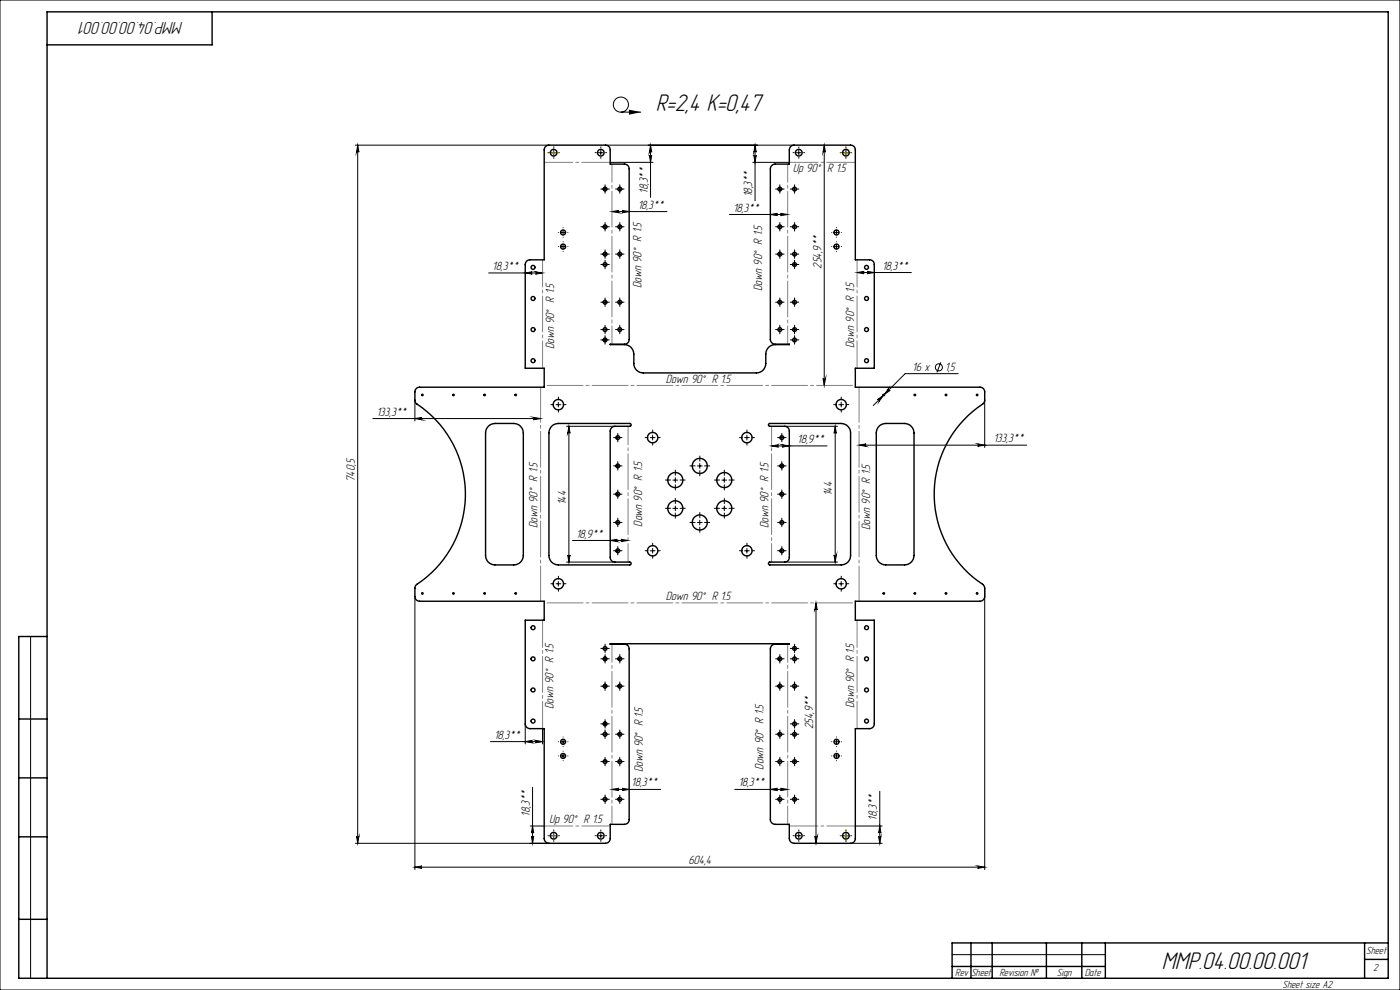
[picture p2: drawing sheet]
<svg xmlns="http://www.w3.org/2000/svg" width="594mm" height="420mm" viewBox="0 0 594 420" stroke-linecap="round" stroke-linejoin="round" font-family="sans-serif">
<g fill="none" stroke="#000" stroke-width=".42">
<path d="M0 0h594v420h-594zM263.4 47.6h8.6M150.8 61.6h82.1M151.8 61.6l.5 3a.51 .51 0 0 0-.5-.5 .51 .51 0 0 0-.5 .5zM151.8 61.6v296.2M233.9 64.8h2M234.9 63.8v2M253.9 64.8h2M254.9 63.8v2M256.7 79.2v2M256.9 61.6h80M258.9 68.9h18.1"/>
<path d="M263 79.2v2M275.5 65.9a.49 .49 0 0 0 .5 .5 .49 .49 0 0 0 .5-.5l-.5 3zM276 61.6v22.2M276 61.6l.5 3a.49 .49 0 0 0-.5-.5 .49 .49 0 0 0-.5 .5zM319.4 68.9h15.5M319.9 65.9a.49 .49 0 0 0 .5 .5 .49 .49 0 0 0 .5-.5l-.5 3zM320.4 61.6v23.6M320.4 61.6l.5 3a.49 .49 0 0 0-.5-.5 .49 .49 0 0 0-.5 .5zM330.9 79.2v2M337.1 79.2v2M337.9 64.8h2M338.9 63.8v2"/>
<path d="M349.7 61.6v101.9M349.7 61.6l.5 3a.51 .51 0 0 0-.5-.5 .51 .51 0 0 0-.5 .5zM357.9 64.8h2M358.9 63.8v2M237.9 98.6h2M238.9 97.6v2M255.7 80.2h2M255.7 96.2h2M256.7 95.2v2M259.6 89.8l3-.5a.49 .49 0 0 0-.5 .5 .49 .49 0 0 0 .5 .5zM259.6 89.8h23.4M261.9 80.2h2"/>
<path d="M261.9 96.2h2M263 95.2v2M263.9 89.3l3 .5-3 .5a.49 .49 0 0 0 .5-.5 .49 .49 0 0 0-.5-.5zM309.5 91h24.7M326.8 91l3-.5a.49 .49 0 0 0-.4 .5 .49 .49 0 0 0 .4 .5zM329.8 80.2h2.1M329.8 96.2h2.1M330.9 95.2v2M331.2 90.5l3 .5-3 .5a.49 .49 0 0 0 .5-.5 .49 .49 0 0 0-.5-.5zM336.1 80.2h2M336.1 96.2h2M337.1 95.2v2"/>
<path d="M353.9 98.6h2M354.9 97.6v2M207.3 115.8h22.9M222.8 115.8l3-.5a.49 .49 0 0 0-.4 .5 .49 .49 0 0 0 .4 .5zM227.2 115.3l3 .5-3 .5a.49 .49 0 0 0 .5-.5 .49 .49 0 0 0-.5-.5zM237.9 104.6h2M238.9 103.6v2M255.7 107.8h2M255.7 112.2h2M256.7 106.8v2M256.7 111.2v2M261.9 107.8h2"/>
<path d="M263 106.8v2M329.8 107.8h2.1M330.9 106.8v2M336.1 107.8h2M336.1 112.2h2M337.1 106.8v2M337.1 111.2v2M353.9 104.6h2M354.9 103.6v2M363.6 115.6l3-.5a.49 .49 0 0 0-.5 .5 .49 .49 0 0 0 .5 .5zM363.6 115.6h23.1M367.9 115.1l3 .5-3 .5a.49 .49 0 0 0 .5-.5 .49 .49 0 0 0-.5-.5z"/>
<path d="M255.7 128.2h2M255.7 139.8h2M256.7 127.2v2M256.7 138.8v2M261.9 128.2h2M261.9 139.8h2M263 127.2v2M263 138.8v2M329.8 128.2h2.1M329.8 139.8h2.1M330.9 127.2v2M330.9 138.8v2"/>
<path d="M336.1 128.2h2M336.1 139.8h2M337.1 127.2v2M337.1 138.8v2M255.7 144.2h2M256.7 143.2v2M336.1 144.2h2M337.1 143.2v2M399.2 153.7l-1.7 4.3M406.5 158.5h-22.5l-13.5 13.5M158.2 177.6h71.1M176 177.6l3-.5a.51 .51 0 0 0-.5 .5 .51 .51 0 0 0 .5 .5z"/>
<path d="M176 169.8v8.8M226.3 177.1l3 .5-3 .5a.51 .51 0 0 0 .5-.5 .51 .51 0 0 0-.5-.5zM235.9 171.7h2M236.9 170.7v2M349.2 160.5a.51 .51 0 0 0 .5 .5 .51 .51 0 0 0 .5-.5l-.5 3zM355.9 171.7h2M356.9 170.7v2M372.3 169.5l2.5-1.7-1.8 2.5a.51 .51 0 0 0 0-.7 .51 .51 0 0 0-.7-.1zM377 164.9a.5 .5 0 0 0 0 .7 .5 .5 0 0 0 .7 0l-2.5 1.7zM417.8 169.8v20M240.4 180.9h20.5M241.4 180.9l.5 3a.49 .49 0 0 0-.5-.5 .49 .49 0 0 0-.5 .5z"/>
<path d="M241.4 180.9v57.6M261.1 185.6h2M261.1 197.7h2M262.1 184.7v2M262.1 196.7v2M275.9 185.6h2M276.9 184.7v2M295.9 197.7h2M296.9 196.7v2M315.9 185.6h2M316.9 184.7v2M327.3 189.2l3-.5a.49 .49 0 0 0-.4 .5 .49 .49 0 0 0 .4 .5z"/>
<path d="M327.3 189.2h23.6M330.7 185.6h2M330.7 197.7h2M331.7 184.7v2M331.7 196.7v2M331.9 188.7l3 .5-3 .5a.49 .49 0 0 0 .5-.5 .49 .49 0 0 0-.5-.5zM332.9 180.9h22.5M354.4 180.9l.5 3a.49 .49 0 0 0-.5-.5 .49 .49 0 0 0-.5 .5zM354.4 180.9v57.6M364.5 188.9l3-.6a.51 .51 0 0 0-.5 .5 .51 .51 0 0 0 .5 .6zM364.5 188.9h71.1M414.8 188.3l3 .6-3 .5a.51 .51 0 0 0 .5-.6 .51 .51 0 0 0-.5-.5z"/>
<path d="M261.1 209.7h2M262.1 208.7v2M285.5 215.7h2M285.5 203.7h2M286.5 202.7v2M286.5 214.6v2.1M306.3 215.7h2M306.3 203.7h2M307.3 202.7v2M307.3 214.6v2.1M330.7 209.7h2M331.7 208.7v2"/>
<path d="M240.4 238.5h20.5M240.9 235.5a.49 .49 0 0 0 .5 .4 .49 .49 0 0 0 .5-.4l-.5 3zM242.9 229.3h23.6M258.9 229.3l3-.5a.49 .49 0 0 0-.5 .5 .49 .49 0 0 0 .5 .5zM261.1 221.7h2M261.1 233.7h2M262.1 220.7v2M262.1 232.7v2M263.5 228.8l3 .5-3 .5a.49 .49 0 0 0 .5-.5 .49 .49 0 0 0-.5-.5zM275.9 233.7h2M276.9 232.7v2M295.9 221.7h2"/>
<path d="M296.9 220.7v2M315.9 233.7h2M316.9 232.7v2M330.7 221.7h2M330.7 233.7h2M331.7 220.7v2M331.7 232.7v2M332.9 238.5h22.5M353.9 235.5a.49 .49 0 0 0 .5 .4 .49 .49 0 0 0 .5-.4l-.5 3zM176 253.1v115.8M235.9 247.7h2M236.9 246.7v2"/>
<path d="M346.2 255.8l.5 3a.51 .51 0 0 0-.5-.5 .51 .51 0 0 0-.5 .5zM346.2 255.8v102M355.9 247.7h2M356.9 246.7v2M417.8 249.5v119.4M13 270v145M255.7 279.5h2M255.7 275.1h2M256.7 274.1v2M256.7 278.5v2M261.9 279.5h2M263 278.5v2"/>
<path d="M329.8 279.5h2.1M330.9 278.5v2M336.1 279.5h2M336.1 275.1h2M337.1 274.1v2M337.1 278.5v2M255.7 291.1h2M256.7 290.1v2M261.9 291.1h2M263 290.1v2M329.8 291.1h2.1M330.9 290.1v2"/>
<path d="M336.1 291.1h2M337.1 290.1v2M208.1 314.6h22.1M222.8 314.6l3-.5a.51 .51 0 0 0-.4 .5 .51 .51 0 0 0 .4 .5zM222.8 307.1v8.5M227.2 314.1l3 .5-3 .5a.51 .51 0 0 0 .5-.5 .51 .51 0 0 0-.5-.5zM230.2 309.1v6.5M237.9 314.7h2M238.9 313.7v2M238.9 319.7v2M255.7 311.5h2M255.7 307.1h2"/>
<path d="M256.7 306.1v2M256.7 310.5v2M261.9 311.5h2M263 310.5v2M329.8 311.5h2.1M330.9 310.5v2M336.1 311.5h2M336.1 307.1h2M337.1 306.1v2M337.1 310.5v2M353.9 314.7h2M354.9 313.7v2"/>
<path d="M354.9 319.7v2M226 334v23.8M237.9 320.7h2M255.7 339.1h2M255.7 323.1h2M256.7 322.1v2M256.7 338.1v2M259.6 334.9l3-.5a.49 .49 0 0 0-.5 .5 .49 .49 0 0 0 .5 .5zM259.6 334.9h20.7M261.9 339.1h2M261.9 323.1h2M263 322.1v2"/>
<path d="M263 338.1v2M263.9 334.4l3 .5-3 .5a.49 .49 0 0 0 .5-.5 .49 .49 0 0 0-.5-.5zM311.7 334.9h22.5M326.8 334.9l3-.5a.49 .49 0 0 0-.4 .5 .49 .49 0 0 0 .4 .5zM329.8 339.1h2.1M329.8 323.1h2.1M330.9 322.1v2M330.9 338.1v2M331.2 334.4l3 .5-3 .5a.49 .49 0 0 0 .5-.5 .49 .49 0 0 0-.5-.5zM336.1 339.1h2M336.1 323.1h2M337.1 322.1v2"/>
<path d="M337.1 338.1v2M353.9 320.7h2M373.3 335.7v22.1M150.8 357.8h82.1M151.3 354.8a.51 .51 0 0 0 .5 .4 .51 .51 0 0 0 .5-.4l-.5 3zM225 350.4h5.9M225.5 354.8a.49 .49 0 0 0 .5 .4 .49 .49 0 0 0 .4-.4l-.4 3zM226 350.4l.4 3a.49 .49 0 0 0-.4-.4 .49 .49 0 0 0-.5 .4zM233.9 354.6h2M234.9 353.6v1.9M253.9 354.6h2M254.9 353.6v1.9"/>
<path d="M337.9 354.6h2M338.9 353.6v1.9M345.7 354.8a.51 .51 0 0 0 .5 .4 .51 .51 0 0 0 .5-.4l-.5 3zM357.9 354.6h2M358.9 353.6v1.9M360.9 357.8h13.4M362.9 350.4h11.4M372.8 354.8a.49 .49 0 0 0 .5 .4 .49 .49 0 0 0 .5-.4l-.5 3zM373.3 350.4l.5 3a.49 .49 0 0 0-.5-.4 .49 .49 0 0 0-.5 .4zM176 367.9l3-.5a.49 .49 0 0 0-.5 .5 .49 .49 0 0 0 .5 .5zM176 367.9h241.8M414.8 367.4l3 .5-3 .5a.49 .49 0 0 0 .5-.5 .49 .49 0 0 0-.5-.5z"/>
<path d="M404 405h65"/>
<circle cx="263.4" cy="44.4" r="3.2"/>
<circle cx="398.3" cy="155.8" r="1.49"/>
</g>
<g fill="#000">
<path d="M266.8 46.5l5.2 1.1-5.2 1.1z"/>
<path d="M151.8 61.6l.5 3a.51 .51 0 0 0-.5-.5 .51 .51 0 0 0-.5 .5zM151.3 354.8a.51 .51 0 0 0 .5 .4 .51 .51 0 0 0 .5-.4l-.5 3zM354.4 180.9l.5 3a.49 .49 0 0 0-.5-.5 .49 .49 0 0 0-.5 .5zM353.9 235.5a.49 .49 0 0 0 .5 .4 .49 .49 0 0 0 .5-.4l-.5 3zM241.4 180.9l.5 3a.49 .49 0 0 0-.5-.5 .49 .49 0 0 0-.5 .5zM240.9 235.5a.49 .49 0 0 0 .5 .4 .49 .49 0 0 0 .5-.4l-.5 3zM373.3 350.4l.5 3a.49 .49 0 0 0-.5-.4 .49 .49 0 0 0-.5 .4zM372.8 354.8a.49 .49 0 0 0 .5 .4 .49 .49 0 0 0 .5-.4l-.5 3zM226 350.4l.4 3a.49 .49 0 0 0-.4-.4 .49 .49 0 0 0-.5 .4zM225.5 354.8a.49 .49 0 0 0 .5 .4 .49 .49 0 0 0 .4-.4l-.4 3zM346.2 255.8l.5 3a.51 .51 0 0 0-.5-.5 .51 .51 0 0 0-.5 .5zM345.7 354.8a.51 .51 0 0 0 .5 .4 .51 .51 0 0 0 .5-.4l-.5 3z"/>
<path d="M319.9 65.9a.49 .49 0 0 0 .5 .5 .49 .49 0 0 0 .5-.5l-.5 3zM320.4 61.6l.5 3a.49 .49 0 0 0-.5-.5 .49 .49 0 0 0-.5 .5zM275.5 65.9a.49 .49 0 0 0 .5 .5 .49 .49 0 0 0 .5-.5l-.5 3zM276 61.6l.5 3a.49 .49 0 0 0-.5-.5 .49 .49 0 0 0-.5 .5zM349.2 160.5a.51 .51 0 0 0 .5 .5 .51 .51 0 0 0 .5-.5l-.5 3zM349.7 61.6l.5 3a.51 .51 0 0 0-.5-.5 .51 .51 0 0 0-.5 .5z"/>
<path d="M259.6 89.8l3-.5a.49 .49 0 0 0-.5 .5 .49 .49 0 0 0 .5 .5zM263.9 89.3l3 .5-3 .5a.49 .49 0 0 0 .5-.5 .49 .49 0 0 0-.5-.5z"/>
<path d="M364.5 188.9l3-.6a.51 .51 0 0 0-.5 .5 .51 .51 0 0 0 .5 .6zM414.8 188.3l3 .6-3 .5a.51 .51 0 0 0 .5-.6 .51 .51 0 0 0-.5-.5zM327.3 189.2l3-.5a.49 .49 0 0 0-.4 .5 .49 .49 0 0 0 .4 .5zM331.9 188.7l3 .5-3 .5a.49 .49 0 0 0 .5-.5 .49 .49 0 0 0-.5-.5zM259.6 334.9l3-.5a.49 .49 0 0 0-.5 .5 .49 .49 0 0 0 .5 .5zM263.9 334.4l3 .5-3 .5a.49 .49 0 0 0 .5-.5 .49 .49 0 0 0-.5-.5zM222.8 314.6l3-.5a.51 .51 0 0 0-.4 .5 .51 .51 0 0 0 .4 .5zM227.2 314.1l3 .5-3 .5a.51 .51 0 0 0 .5-.5 .51 .51 0 0 0-.5-.5zM363.6 115.6l3-.5a.49 .49 0 0 0-.5 .5 .49 .49 0 0 0 .5 .5zM367.9 115.1l3 .5-3 .5a.49 .49 0 0 0 .5-.5 .49 .49 0 0 0-.5-.5z"/>
<path d="M263.5 228.8l3 .5-3 .5a.49 .49 0 0 0 .5-.5 .49 .49 0 0 0-.5-.5zM258.9 229.3l3-.5a.49 .49 0 0 0-.5 .5 .49 .49 0 0 0 .5 .5zM226.3 177.1l3 .5-3 .5a.51 .51 0 0 0 .5-.5 .51 .51 0 0 0-.5-.5zM176 177.6l3-.5a.51 .51 0 0 0-.5 .5 .51 .51 0 0 0 .5 .5zM227.2 115.3l3 .5-3 .5a.49 .49 0 0 0 .5-.5 .49 .49 0 0 0-.5-.5zM222.8 115.8l3-.5a.49 .49 0 0 0-.4 .5 .49 .49 0 0 0 .4 .5zM331.2 90.5l3 .5-3 .5a.49 .49 0 0 0 .5-.5 .49 .49 0 0 0-.5-.5zM326.8 91l3-.5a.49 .49 0 0 0-.4 .5 .49 .49 0 0 0 .4 .5z"/>
<path d="M331.2 334.4l3 .5-3 .5a.49 .49 0 0 0 .5-.5 .49 .49 0 0 0-.5-.5zM326.8 334.9l3-.5a.49 .49 0 0 0-.4 .5 .49 .49 0 0 0 .4 .5z"/>
<path d="M176 367.9l3-.5a.49 .49 0 0 0-.5 .5 .49 .49 0 0 0 .5 .5zM414.8 367.4l3 .5-3 .5a.49 .49 0 0 0 .5-.5 .49 .49 0 0 0-.5-.5zM372.3 169.5a.51 .51 0 0 1 .7 .1 .51 .51 0 0 1 0 .7l1.8-2.5zM377 164.9l-1.8 2.4 2.5-1.7a.5 .5 0 0 1-.7 0 .5 .5 0 0 1 0-.7z"/>
</g>
<g fill="none" stroke="#000" stroke-width=".42" stroke-dasharray="15.2 1.3 1.3 1.3">
<path d="M232.9 64.8h-.4M234.9 62.8v-.5M234.9 66.8v.4M236.9 64.8h.4M252.9 64.8h-.4M254.9 62.8v-.5M254.9 66.8v.4M256.7 79.2v-.8M256.9 64.8h.4M263 79.2v-.8M330.9 79.2v-.8M336.9 64.8h-.4"/>
<path d="M337.1 79.2v-.8M338.9 62.8v-.5M338.9 66.8v.4M340.9 64.8h.4M356.9 64.8h-.4M358.9 62.8v-.5M358.9 66.8v.4M360.9 64.8h.4M236.9 98.6h.1M238.9 96.6v-.1M240.9 98.6h.1M255.7 80.2h-.8"/>
<path d="M255.7 96.2h-.8M256.7 81.2v.8M256.7 95.2v-.8M256.7 97.2v.8M257.7 80.2h.8M257.7 96.2h.8M262 80.2h-.8M262 96.2h-.8M263 81.2v.8M263 95.2v-.8M263 97.2v.8M264 80.2h.8"/>
<path d="M264 96.2h.8M329.9 80.2h-.8M329.9 96.2h-.8M330.9 81.2v.8M330.9 95.2v-.8M330.9 97.2v.8M331.9 80.2h.8M331.9 96.2h.8M336.1 80.2h-.8M336.1 96.2h-.8M337.1 81.2v.8M337.1 95.2v-.8"/>
<path d="M337.1 97.2v.8M338.1 80.2h.8M338.1 96.2h.8M352.9 98.6h.1M354.9 96.6v-.1M356.9 98.6h.1M236.9 104.6h.1M238.9 102.6v-.1M238.9 106.6v.1M238.9 100.6v.1M240.9 104.6h.1M255.7 107.8h-.8"/>
<path d="M255.7 112.2h-.8M256.7 106.8v-.8M256.7 108.8v.8M256.7 111.2v-.8M256.7 113.2v.8M257.7 107.8h.8M257.7 112.2h.8M262 107.8h-.8M263 106.8v-.8M263 108.8v.8M264 107.8h.8M329.9 107.8h-.8"/>
<path d="M330.9 106.8v-.8M330.9 108.8v.8M331.9 107.8h.8M336.1 107.8h-.8M336.1 112.2h-.8M337.1 106.8v-.8M337.1 108.8v.8M337.1 111.2v-.8M337.1 113.2v.8M338.1 107.8h.8M338.1 112.2h.8M352.9 104.6h.1"/>
<path d="M354.9 102.6v-.1M354.9 106.6v.1M354.9 100.6v.1M356.9 104.6h.1M255.7 128.2h-.8M255.7 139.8h-.8M256.7 127.2v-.8M256.7 129.2v.8M256.7 138.8v-.8M257.7 128.2h.8M257.7 139.8h.8M262 128.2h-.8"/>
<path d="M262 139.8h-.8M263 127.2v-.8M263 129.2v.8M263 138.8v-.8M264 128.2h.8M264 139.8h.8M329.9 128.2h-.8M329.9 139.8h-.8M330.9 127.2v-.8M330.9 129.2v.8M330.9 138.8v-.8M331.9 128.2h.8"/>
<path d="M331.9 139.8h.8M336.1 128.2h-.8M336.1 139.8h-.8M337.1 127.2v-.8M337.1 129.2v.8M337.1 138.8v-.8M338.1 128.2h.8M338.1 139.8h.8M255.7 144.2h-.8M256.7 140.8v.8M256.7 143.2v-.8M256.7 145.2v.8"/>
<path d="M257.7 144.2h.8M263 140.8v.8M330.9 140.8v.8M336.1 144.2h-.8M337.1 140.8v.8M337.1 143.2v-.8M337.1 145.2v.8M338.1 144.2h.8M234.9 171.6h-1.2M236.9 169.6v-1.2M236.9 173.6v1.2M238.9 171.6h1.2"/>
<path d="M354.9 171.6h-1.2M356.9 169.6v-1.2M356.9 173.6v1.2M358.9 171.6h1.2M261.1 185.6h-.8M261.1 197.6h-.8M262.1 184.6v-.8M262.1 186.6v.8M262.1 196.6v-.8M262.1 198.6v.8M263.1 185.6h.8M263.1 197.6h.8"/>
<path d="M274.9 185.6h-1.2M276.9 183.6v-1.2M276.9 187.6v1.2M278.9 185.6h1.2M294.9 197.6h-2.2M296.9 195.6v-2.2M296.9 199.6v2.2M298.9 197.6h2.2M314.9 185.6h-1.2M316.9 183.6v-1.2M316.9 187.6v1.2M318.9 185.6h1.2"/>
<path d="M330.7 197.6h-.8M330.7 185.6h-.8M331.7 196.6v-.8M331.7 198.6v.8M331.7 184.6v-.8M331.7 186.6v.8M332.7 197.6h.8M332.7 185.6h.8M261.1 209.6h-.8M262.1 208.6v-.8M262.1 210.6v.8M263.1 209.6h.8"/>
<path d="M284.5 215.6h-2.2M284.5 203.6h-2.2M286.5 213.6v-2.2M286.5 217.6v2.2M286.5 201.6v-2.2M286.5 205.6v2.2M288.5 215.6h2.2M288.5 203.6h2.2M296.9 219.6v-2.2M305.3 203.6h-2.2M305.3 215.6h-2.2M307.3 201.6v-2.2"/>
<path d="M307.3 205.6v2.2M307.3 213.6v-2.2M307.3 217.6v2.2M309.3 203.6h2.2M309.3 215.6h2.2M330.7 209.6h-.8M331.7 208.6v-.8M331.7 210.6v.8M332.7 209.6h.8M261.1 221.6h-.8M261.1 233.6h-.8M262.1 220.6v-.8"/>
<path d="M262.1 222.6v.8M262.1 232.6v-.8M262.1 234.6v.8M263.1 221.6h.8M263.1 233.6h.8M274.9 233.6h-1.2M276.9 231.6v-1.2M276.9 235.6v1.2M278.9 233.6h1.2M294.9 221.6h-2.2M296.9 223.6v2.2M298.9 221.6h2.2"/>
<path d="M314.9 233.6h-1.2M316.9 231.6v-1.2M316.9 235.6v1.2M318.9 233.6h1.2M330.7 233.6h-.8M330.7 221.6h-.8M331.7 232.6v-.8M331.7 234.6v.8M331.7 220.6v-.8M331.7 222.6v.8M332.7 233.6h.8M332.7 221.6h.8"/>
<path d="M234.9 247.6h-1.2M236.9 245.6v-1.2M236.9 249.6v1.2M238.9 247.6h1.2M354.9 247.6h-1.2M356.9 245.6v-1.2M356.9 249.6v1.2M358.9 247.6h1.2M255.7 275.1h-.8M255.7 279.5h-.8M256.7 274.1v-.8M256.7 276.1v.8"/>
<path d="M256.7 278.5v-.8M257.7 275.1h.8M257.7 279.5h.8M262 279.5h-.8M263 278.5v-.8M264 279.5h.8M329.9 279.5h-.8M330.9 278.5v-.8M331.9 279.5h.8M336.1 279.5h-.8M336.1 275.1h-.8M337.1 278.5v-.8"/>
<path d="M337.1 274.1v-.8M337.1 276.1v.8M338.1 279.5h.8M338.1 275.1h.8M255.7 291.1h-.8M256.7 280.5v.8M256.7 290.1v-.8M256.7 292.1v.8M257.7 291.1h.8M262 291.1h-.8M263 290.1v-.8M263 292.1v.8"/>
<path d="M263 280.5v.8M264 291.1h.8M329.9 291.1h-.8M330.9 280.5v.8M330.9 290.1v-.8M330.9 292.1v.8M331.9 291.1h.8M336.1 291.1h-.8M337.1 290.1v-.8M337.1 292.1v.8M337.1 280.5v.8M338.1 291.1h.8"/>
<path d="M236.9 314.7h.1M238.9 318.7v-.1M238.9 312.7v-.1M238.9 316.7v.1M240.9 314.7h.1M255.7 307.1h-.8M255.7 311.5h-.8M256.7 306.1v-.8M256.7 308.1v.8M256.7 310.5v-.8M256.7 312.5v.8M257.7 307.1h.8"/>
<path d="M257.7 311.5h.8M262 311.5h-.8M263 310.5v-.8M263 312.5v.8M264 311.5h.8M329.9 311.5h-.8M330.9 310.5v-.8M330.9 312.5v.8M331.9 311.5h.8M336.1 311.5h-.8M336.1 307.1h-.8M337.1 310.5v-.8"/>
<path d="M337.1 312.5v.8M337.1 306.1v-.8M337.1 308.1v.8M338.1 311.5h.8M338.1 307.1h.8M352.9 314.7h.1M354.9 318.7v-.1M354.9 312.7v-.1M354.9 316.7v.1M356.9 314.7h.1M236.9 320.7h.1M238.9 322.7v.1"/>
<path d="M240.9 320.7h.1M255.7 323.1h-.8M255.7 339.1h-.8M256.7 322.1v-.8M256.7 324.1v.8M256.7 338.1v-.8M257.7 323.1h.8M257.7 339.1h.8M262 339.1h-.8M262 323.1h-.8M263 338.1v-.8M263 322.1v-.8"/>
<path d="M263 324.1v.8M264 339.1h.8M264 323.1h.8M329.9 323.1h-.8M329.9 339.1h-.8M330.9 322.1v-.8M330.9 324.1v.8M330.9 338.1v-.8M331.9 323.1h.8M331.9 339.1h.8M336.1 339.1h-.8M336.1 323.1h-.8"/>
<path d="M337.1 338.1v-.8M337.1 322.1v-.8M337.1 324.1v.8M338.1 339.1h.8M338.1 323.1h.8M352.9 320.7h.1M354.9 322.7v.1M356.9 320.7h.1M232.9 354.5h-.4M234.9 352.5v-.4M234.9 356.5v.5M236.9 354.5h.4"/>
<path d="M252.9 354.5h-.4M254.9 352.5v-.4M254.9 356.5v.5M256.7 340.1v.8M256.9 354.5h.4M263 340.1v.8M330.9 340.1v.8M336.9 354.5h-.4M337.1 340.1v.8M338.9 352.5v-.4M338.9 356.5v.5M340.9 354.5h.4"/>
<path d="M356.9 354.5h-.4M358.9 352.5v-.4M358.9 356.5v.5M360.9 354.5h.4"/>
</g>
<g fill="none" stroke="#000" stroke-width=".6">
<path d="M90 5v14h-70M231.5 62.1l1.4-.5h24a1.99 1.99 0 0 1 2 2v6h6a1.99 1.99 0 0 1 2 2v72.4a1.99 1.99 0 0 1-2 2h-6l6 .2a4 4 0 0 1 4 4v4a4 4 0 0 0 4 4h48a4 4 0 0 0 4-4v-4a4 4 0 0 1 4-4l6-.2h-6a2.05 2.05 0 0 1-2.1-2v-72.4a2.05 2.05 0 0 1 2.1-2h6v-6a1.99 1.99 0 0 1 2-2h24a1.93 1.93 0 0 1 2 2v46.6h6a1.93 1.93 0 0 1 2 2v44h-8v8.1h52.9a1.99 1.99 0 0 1 2 1.9v3.6l-.4 1.1a46.2 46.2 0 0 0 0 77.5l.4 1.1v3.6a2.05 2.05 0 0 1-2 2h-52.9v8h8v44a1.99 1.99 0 0 1-2 2h-6v46.7a1.99 1.99 0 0 1-2 2h-24a2.05 2.05 0 0 1-2-2v-6.1h-6a2.05 2.05 0 0 1-2.1-2v-72.4a1.99 1.99 0 0 1 2.1-2l6-.2h-76l6 .2a1.93 1.93 0 0 1 2 2v72.4a1.99 1.99 0 0 1-2 2h-6v6.1a2.05 2.05 0 0 1-2 2h-24a2.05 2.05 0 0 1-2-2v-46.7h-6a2.05 2.05 0 0 1-2.1-2v-44h8.1v-8h-52.9a1.99 1.99 0 0 1-2-2v-3.8l.4-.9a46.1 46.1 0 0 0 0-77.5l-.4-.9v-3.8a1.93 1.93 0 0 1 2-1.9h52.9v-8.1h-8.1v-44a1.99 1.99 0 0 1 2.1-2h6v-46.6zM326.2 179.8l30.7-.1a4 4 0 0 1 4 4v52a4 4 0 0 1-4 4h-30.3a.6 .6 0 0 1-.6-.6 .6 .6 0 0 1 .6-.6h6.3a1.93 1.93 0 0 0 2-2.1v-53.5a1.99 1.99 0 0 0-2-2l-6.5-.1-.3-.3zM207.2 180.9l1.3-.9 1.5-.3h8a4.1 4.1 0 0 1 4 4v52a4 4 0 0 1-4 4h-8a4 4 0 0 1-4-4v-52l.3-1.6zM234.1 180.9l1.3-.9 1.5-.3h30.3a.6 .6 0 0 1 .6 .6 .6 .6 0 0 1-.6 .6h-6.3a2.05 2.05 0 0 0-2 2v53.5a1.99 1.99 0 0 0 2 2.1h6.3a.6 .6 0 0 1 .6 .6 .6 .6 0 0 1-.6 .6h-30.3a4 4 0 0 1-4-4v-52l.3-1.6zM373 180.9l1.3-.9 1.5-.3h8a4.1 4.1 0 0 1 4 4v52a4 4 0 0 1-4 4h-8a4 4 0 0 1-4-4v-52l.3-1.6zM20 270h-12v145h581v-410h-569v410M8 305h12M8 330h12M8 355h12M8 390h12M404 410h65"/>
<path d="M412 400v15M421 400v15M444 400v15M459 400v15M469 400v15M579 407h10M579 400v15M589 400h-185v15"/>
<circle cx="234.9" cy="64.8" r="1.41"/>
<circle cx="254.9" cy="64.8" r="1.42"/>
<circle cx="338.9" cy="64.8" r="1.41"/>
<circle cx="358.9" cy="64.8" r="1.42"/>
<circle cx="238.9" cy="98.6" r="1.06"/>
<circle cx="256.7" cy="80.2" r=".8"/>
<circle cx="256.7" cy="96.2" r=".8"/>
<circle cx="262.9" cy="96.2" r=".79"/>
<circle cx="262.9" cy="80.2" r=".79"/>
<circle cx="330.9" cy="96.2" r=".79"/>
<circle cx="330.9" cy="80.2" r=".79"/>
<circle cx="337.1" cy="80.2" r=".8"/>
<circle cx="337.1" cy="96.2" r=".8"/>
<circle cx="354.9" cy="98.6" r="1.06"/>
<circle cx="226.2" cy="113.4" r=".84"/>
<circle cx="238.9" cy="104.6" r="1.06"/>
<circle cx="256.7" cy="112.2" r=".8"/>
<circle cx="256.7" cy="107.8" r=".8"/>
<circle cx="262.9" cy="107.8" r=".79"/>
<circle cx="330.9" cy="107.8" r=".79"/>
<circle cx="337.1" cy="112.2" r=".8"/>
<circle cx="337.1" cy="107.8" r=".8"/>
<circle cx="354.9" cy="104.6" r="1.06"/>
<circle cx="367.6" cy="113.4" r=".83"/>
<circle cx="226.2" cy="126.6" r=".84"/>
<circle cx="226.2" cy="139.8" r=".84"/>
<circle cx="256.7" cy="139.8" r=".8"/>
<circle cx="256.7" cy="128.2" r=".8"/>
<circle cx="262.9" cy="139.8" r=".79"/>
<circle cx="262.9" cy="128.2" r=".79"/>
<circle cx="330.9" cy="139.8" r=".79"/>
<circle cx="330.9" cy="128.2" r=".79"/>
<circle cx="337.1" cy="139.8" r=".8"/>
<circle cx="337.1" cy="128.2" r=".8"/>
<circle cx="367.6" cy="126.6" r=".83"/>
<circle cx="367.6" cy="139.8" r=".83"/>
<circle cx="226.2" cy="153" r=".84"/>
<circle cx="256.7" cy="144.2" r=".8"/>
<circle cx="337.1" cy="144.2" r=".8"/>
<circle cx="367.6" cy="153" r=".83"/>
<circle cx="179.2" cy="167.5" r=".3"/>
<circle cx="192.4" cy="167.5" r=".3"/>
<circle cx="205.6" cy="167.6" r=".31"/>
<circle cx="218.8" cy="167.6" r=".31"/>
<circle cx="236.9" cy="171.7" r="2.21"/>
<circle cx="356.9" cy="171.7" r="2.19"/>
<circle cx="375" cy="167.6" r=".31"/>
<circle cx="388.2" cy="167.6" r=".31"/>
<circle cx="401.4" cy="167.5" r=".29"/>
<circle cx="414.6" cy="167.5" r=".29"/>
<circle cx="262.1" cy="185.6" r=".8"/>
<circle cx="262.1" cy="197.7" r=".8"/>
<circle cx="276.9" cy="185.6" r="2.21"/>
<circle cx="296.9" cy="197.7" r="3.2"/>
<circle cx="316.9" cy="185.6" r="2.19"/>
<circle cx="331.7" cy="185.6" r=".8"/>
<circle cx="331.7" cy="197.7" r=".8"/>
<circle cx="262.1" cy="209.7" r=".8"/>
<circle cx="286.5" cy="215.7" r="3.2"/>
<circle cx="286.5" cy="203.7" r="3.2"/>
<circle cx="307.3" cy="203.7" r="3.2"/>
<circle cx="307.3" cy="215.7" r="3.2"/>
<circle cx="331.7" cy="209.7" r=".8"/>
<circle cx="262.1" cy="233.7" r=".8"/>
<circle cx="262.1" cy="221.7" r=".8"/>
<circle cx="276.9" cy="233.7" r="2.21"/>
<circle cx="296.9" cy="221.7" r="3.2"/>
<circle cx="316.9" cy="233.7" r="2.19"/>
<circle cx="331.7" cy="233.7" r=".8"/>
<circle cx="331.7" cy="221.7" r=".8"/>
<circle cx="179.2" cy="251.7" r=".3"/>
<circle cx="192.4" cy="251.7" r=".3"/>
<circle cx="205.6" cy="251.8" r=".31"/>
<circle cx="218.8" cy="251.8" r=".31"/>
<circle cx="236.9" cy="247.7" r="2.21"/>
<circle cx="356.9" cy="247.7" r="2.19"/>
<circle cx="375" cy="251.8" r=".31"/>
<circle cx="388.2" cy="251.8" r=".31"/>
<circle cx="401.4" cy="251.8" r=".29"/>
<circle cx="414.6" cy="251.8" r=".29"/>
<circle cx="226.2" cy="279.5" r=".84"/>
<circle cx="226.2" cy="266.3" r=".84"/>
<circle cx="256.7" cy="275.1" r=".81"/>
<circle cx="256.7" cy="279.5" r=".8"/>
<circle cx="263" cy="279.5" r=".8"/>
<circle cx="330.9" cy="279.5" r=".8"/>
<circle cx="337.1" cy="275.1" r=".81"/>
<circle cx="337.1" cy="279.5" r=".8"/>
<circle cx="367.6" cy="279.5" r=".83"/>
<circle cx="367.7" cy="266.3" r=".84"/>
<circle cx="226.2" cy="292.7" r=".84"/>
<circle cx="256.7" cy="291.1" r=".79"/>
<circle cx="263" cy="291.1" r=".8"/>
<circle cx="330.9" cy="291.1" r=".8"/>
<circle cx="337.1" cy="291.1" r=".79"/>
<circle cx="367.7" cy="292.7" r=".84"/>
<circle cx="226.2" cy="305.9" r=".84"/>
<circle cx="238.9" cy="314.7" r="1.06"/>
<circle cx="256.7" cy="307.1" r=".81"/>
<circle cx="256.7" cy="311.5" r=".8"/>
<circle cx="263" cy="311.5" r=".8"/>
<circle cx="330.9" cy="311.5" r=".8"/>
<circle cx="337.1" cy="307.1" r=".81"/>
<circle cx="337.1" cy="311.5" r=".8"/>
<circle cx="354.9" cy="314.7" r="1.06"/>
<circle cx="367.7" cy="305.9" r=".84"/>
<circle cx="238.9" cy="320.7" r="1.05"/>
<circle cx="256.7" cy="339.1" r=".81"/>
<circle cx="256.7" cy="323.1" r=".8"/>
<circle cx="262.9" cy="323.1" r=".8"/>
<circle cx="263" cy="339.1" r=".8"/>
<circle cx="330.9" cy="323.1" r=".8"/>
<circle cx="330.9" cy="339.1" r=".8"/>
<circle cx="337.1" cy="339.1" r=".81"/>
<circle cx="337.1" cy="323.1" r=".8"/>
<circle cx="354.9" cy="320.7" r="1.05"/>
<circle cx="234.9" cy="354.6" r="1.42"/>
<circle cx="254.9" cy="354.6" r="1.43"/>
<circle cx="338.9" cy="354.6" r="1.42"/>
<circle cx="358.9" cy="354.6" r="1.43"/>
</g>
<g fill="none" stroke="#808000" stroke-width=".42" stroke-dasharray="15.2 1.3 1.3 1.3">
<path d="M232.9 64.8h-.4M234.9 62.8v-.5M234.9 66.8v.4M236.9 64.8h.4M356.9 64.8h-.4M358.9 62.8v-.5M358.9 66.8v.4M360.9 64.8h.4M232.9 354.5h-.4M234.9 352.5v-.4M234.9 356.5v.5M236.9 354.5h.4"/>
<path d="M356.9 354.5h-.4M358.9 352.5v-.4M358.9 356.5v.5M360.9 354.5h.4"/>
</g>
<path d="M233.9 64.8h2M234.9 63.8v2M357.9 64.8h2M358.9 63.8v2M233.9 354.6h2M234.9 353.6v1.9M357.9 354.6h2M358.9 353.6v1.9" fill="none" stroke="#808000" stroke-width=".42"/>
<path d="M363.6 110.2v46M230.2 156.2v-46M363.6 263.1v46M230.2 309.1v-46" fill="none" stroke="#808080" stroke-width=".42" stroke-dasharray="15.2 1.3 1.3 1.3" stroke-dashoffset="3.7"/>
<path d="M327.4 180.8v57.6M266.5 238.4v-57.6" fill="none" stroke="#808080" stroke-width=".42" stroke-dasharray="15.2 1.3 1.3 1.3" stroke-dashoffset="7.4"/>
<path d="M230.9 68.9h28M334.9 68.9h28M258.9 350.4h-28M362.9 350.4h-28" fill="none" stroke="#808080" stroke-width=".42" stroke-dasharray="15.2 1.3 1.3 1.3" stroke-dashoffset="3.1"/>
<path d="M230.9 163.5h132M230.9 255.8h132" fill="none" stroke="#808080" stroke-width=".42" stroke-dasharray="15.2 1.3 1.3 1.3" stroke-dashoffset="-1.2"/>
<path d="M364.5 164.2v90.8M229.4 255v-90.8" fill="none" stroke="#808080" stroke-width=".42" stroke-dasharray="15.2 1.3 1.3 1.3" stroke-dashoffset=".3"/>
<path d="M259.6 69.6v76.4M334.2 146v-76.4M259.6 273.3v76.4M334.2 349.7v-76.4" fill="none" stroke="#808080" stroke-width=".42" stroke-dasharray="15.2 1.3 1.3 1.3" stroke-dashoffset="7.5"/>
<text font-size="10.6" x="493" y="411.2">MMP.04.00.00.001</text>
<text font-size="10.5" x="278.3" y="47.2">R=2,4 K=0,47</text>
<text font-size="7.6" x="77.7" y="9.5" transform="rotate(-180 77.7 9.5)">MMP.04.00.00.001</text>
<g font-size="5.3">
<text x="336.4" y="73.1">Up 90° R 1.5</text>
<text x="274.8" y="82.2" transform="rotate(-90 274.8 82.2)">18,3**</text>
<text x="319.2" y="83.7" transform="rotate(-90 319.2 83.7)">18,3**</text>
<text x="270.6" y="88.5">18,3**</text>
<text x="311" y="89.7">18,3**</text>
<text x="208.8" y="114.6">18,3**</text>
<text x="348.5" y="114" transform="rotate(-90 348.5 114)">254,9**</text>
<text x="374.3" y="114.4">18,3**</text>
<text x="272.2" y="122.2" transform="rotate(-90 272.2 122.2)">Down 90° R 1.5</text>
<text x="323.4" y="123.4" transform="rotate(-90 323.4 123.4)">Down 90° R 1.5</text>
<text x="235.1" y="148.2" transform="rotate(-90 235.1 148.2)">Down 90° R 1.5</text>
<text x="362.4" y="147.6" transform="rotate(-90 362.4 147.6)">Down 90° R 1.5</text>
<text x="387.1" y="157.3">16 x</text>
<text x="400.8" y="157.3">1,5</text>
<text x="282.5" y="162.3">Down 90° R 1.5</text>
<text x="159.7" y="176.3">133,3**</text>
<text x="338.3" y="187.9">18,9**</text>
<text x="421.5" y="187.6">133,3**</text>
<text x="150.6" y="204.4" transform="rotate(-90 150.6 204.4)">740,5</text>
<text x="240.2" y="214.3" transform="rotate(-90 240.2 214.3)">144</text>
<text x="353.1" y="210.5" transform="rotate(-90 353.1 210.5)">144</text>
<text x="228.1" y="224.1" transform="rotate(-90 228.1 224.1)">Down 90° R 1.5</text>
<text x="272.4" y="223.5" transform="rotate(-90 272.4 223.5)">Down 90° R 1.5</text>
<text x="326.1" y="224.1" transform="rotate(-90 326.1 224.1)">Down 90° R 1.5</text>
<text x="369.2" y="224.8" transform="rotate(-90 369.2 224.8)">Down 90° R 1.5</text>
<text x="244.4" y="228">18,9**</text>
<text x="282.5" y="254.5">Down 90° R 1.5</text>
<text x="234.8" y="300.9" transform="rotate(-90 234.8 300.9)">Down 90° R 1.5</text>
<text x="362.4" y="300.5" transform="rotate(-90 362.4 300.5)">Down 90° R 1.5</text>
<text x="345" y="309.3" transform="rotate(-90 345 309.3)">254,9**</text>
<text x="209.6" y="313.4">18,3**</text>
<text x="272.8" y="327.7" transform="rotate(-90 272.8 327.7)">Down 90° R 1.5</text>
<text x="324" y="326.5" transform="rotate(-90 324 326.5)">Down 90° R 1.5</text>
<text x="267.9" y="333.7">18,3**</text>
<text x="313.3" y="333.7">18,3**</text>
<text x="224.7" y="346.4" transform="rotate(-90 224.7 346.4)">18,3**</text>
<text x="233" y="349.2">Up 90° R 1.5</text>
<text x="372.1" y="348.1" transform="rotate(-90 372.1 348.1)">18,3**</text>
<text x="292.1" y="366.7">604,4</text>
</g>
<g font-size="4.5">
<text x="579.6" y="404.6">Sheet</text>
<text x="405.3" y="414">Rev</text>
<text x="412" y="414">Sheet</text>
<text x="424" y="413.9">Revision №</text>
<text x="448.4" y="413.9">Sign</text>
<text x="460.2" y="413.9">Date</text>
<text x="582.6" y="412.1">2</text>
<text x="544.1" y="419">Sheet size А2</text>
</g>
</svg>
